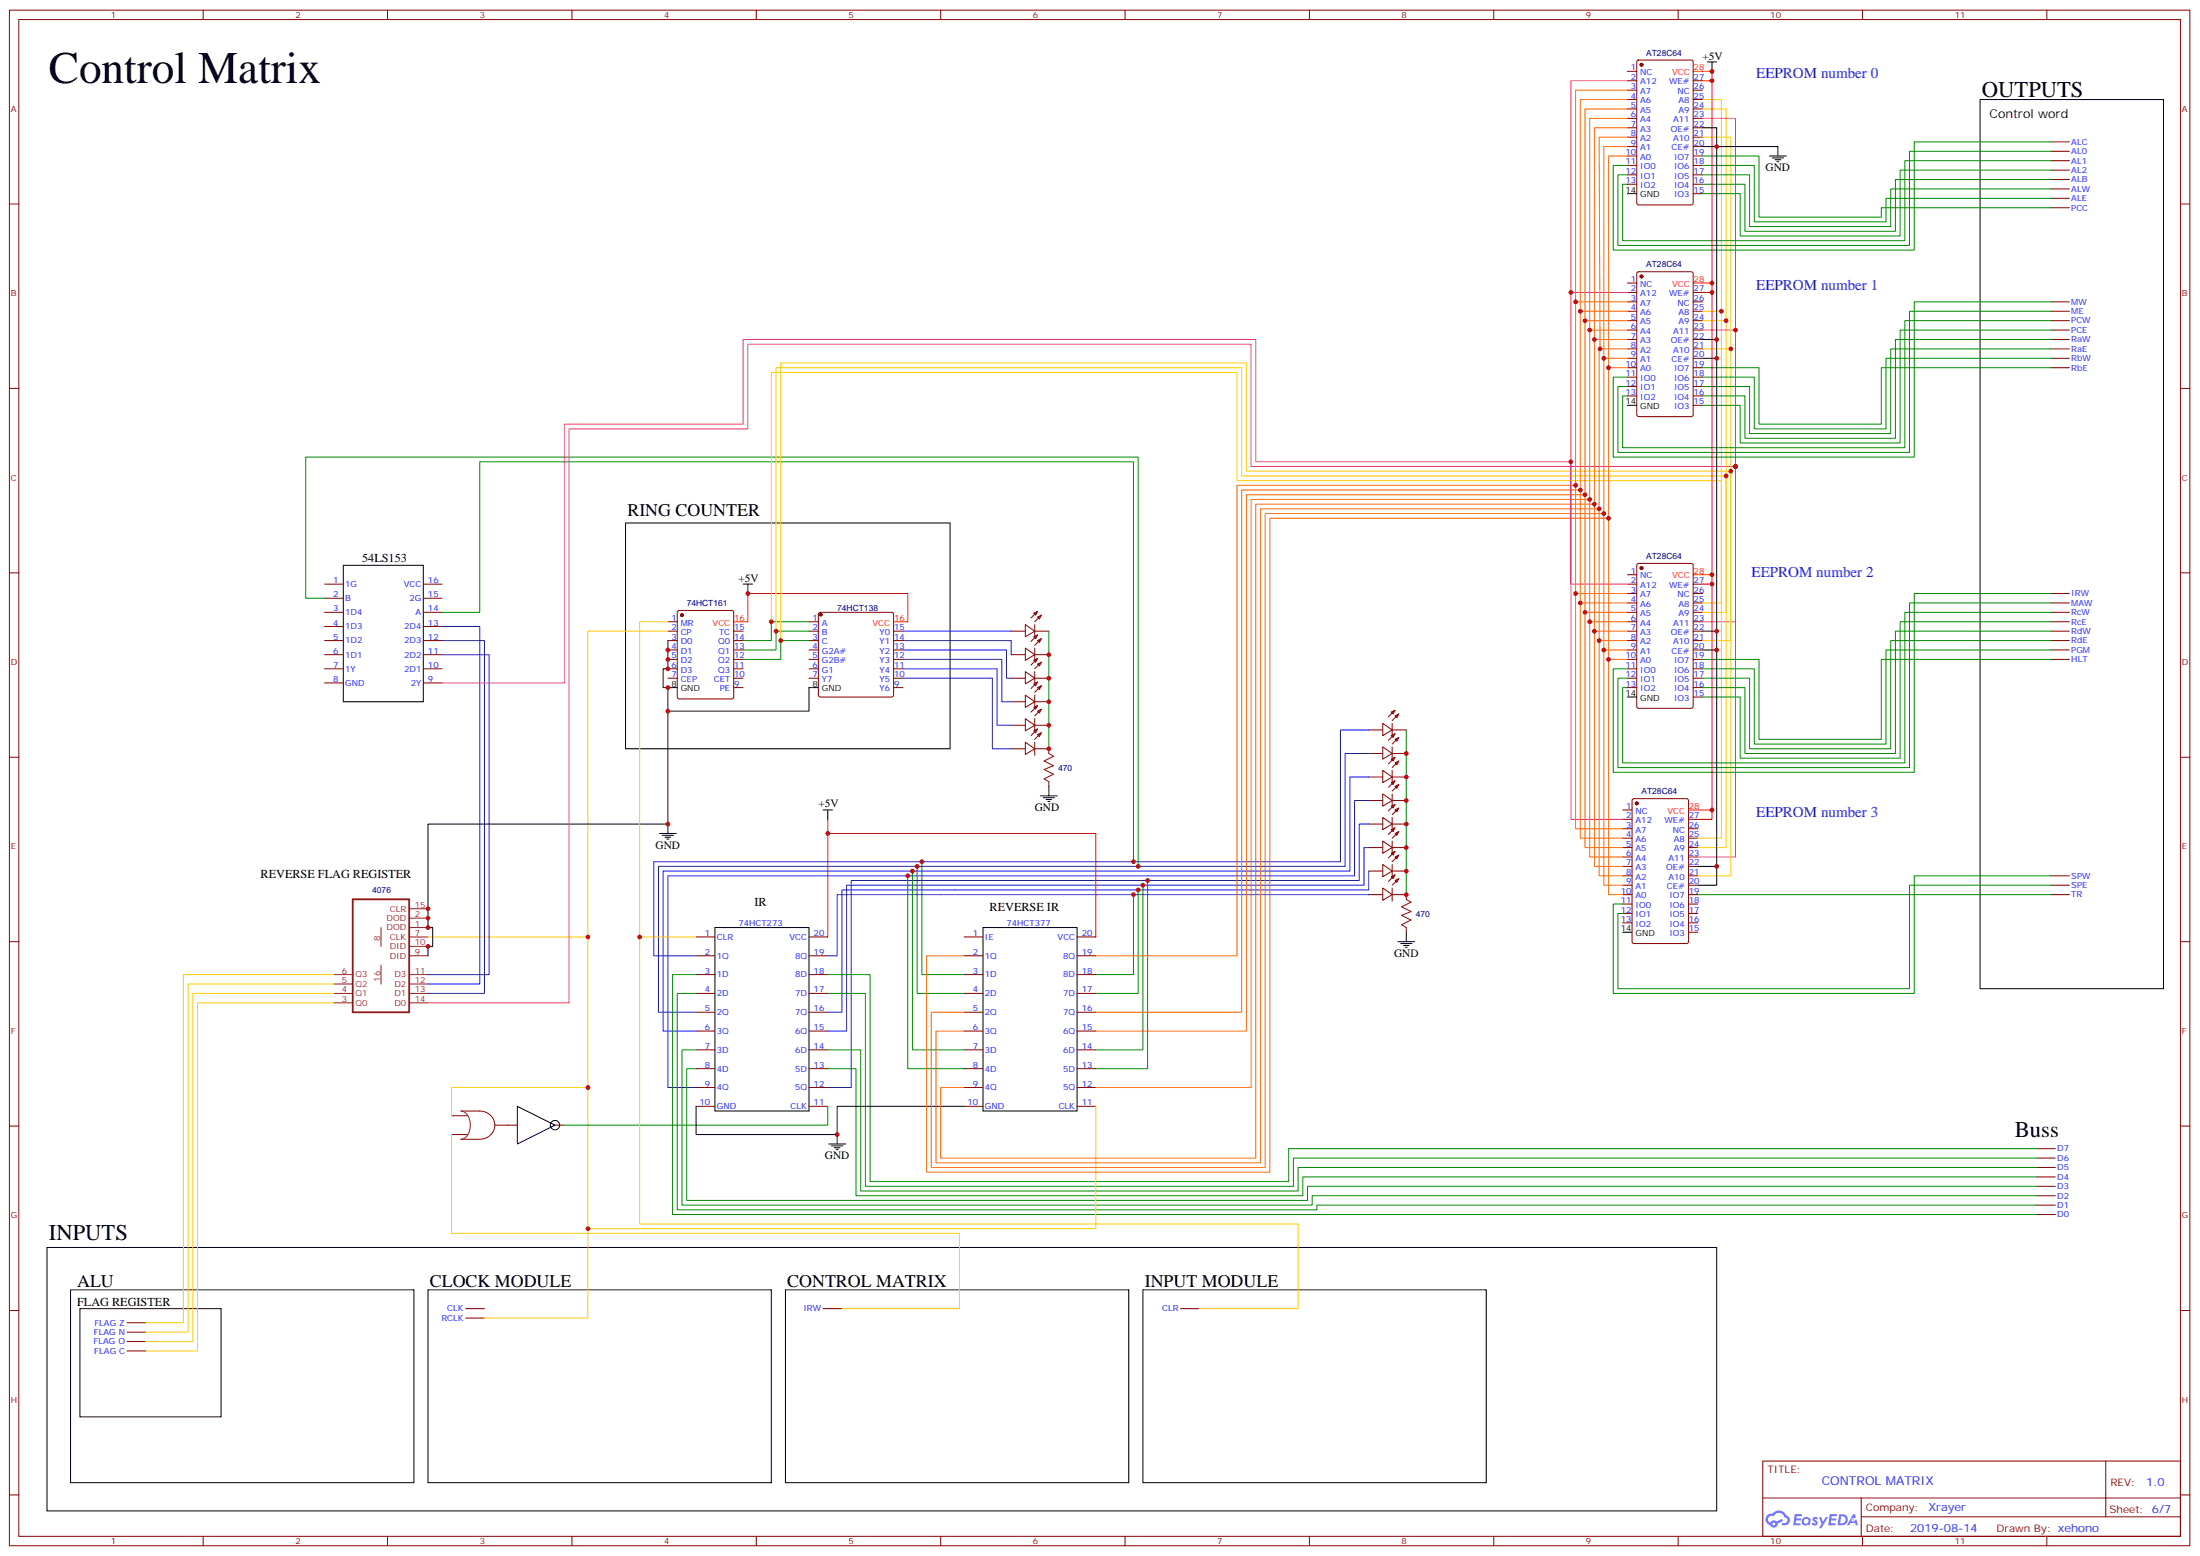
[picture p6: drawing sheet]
<svg xmlns="http://www.w3.org/2000/svg" width="825mm" height="583mm" viewBox="0 0 825 583" stroke-linecap="round" stroke-linejoin="round" font-family="sans-serif">
<path d="M742.6 37.3h68.8v333.4h-68.8zM234.6 196.1h121.7v84.6h-121.7zM17.6 467.7h626.2v98.8h-626.2zM26.5 483.6h128.7v72.3h-128.7zM30 490.6h52.9v40.6h-52.9zM160.5 483.6h128.8v72.3h-128.8zM294.6 483.6h128.7v72.3h-128.7zM428.6 483.6h128.8v72.3h-128.8z" fill="none" stroke="#000" stroke-width=".38"/>
<g fill="none" stroke="#870000" stroke-width=".38">
<path d="M3.5 3.8h817.8v575.7h-817.8zM7.1 7.3h810.6v568.7h-810.6zM76.2 3.8v3.5M145.3 3.8v3.5M214.5 3.8v3.5M283.6 3.8v3.5M352.8 3.8v3.5M421.9 3.8v3.5M491.1 3.8v3.5M560.2 3.8v3.5M629.4 3.8v3.5M698.5 3.8v3.5"/>
<path d="M767.6 3.8v3.5M3.5 76.5h3.6M817.7 76.5h3.6M3.5 145.6h3.6M817.7 145.6h3.6M3.5 214.8h3.6M817.7 214.8h3.6M3.5 283.9h3.6M817.7 283.9h3.6M3.5 353.1h3.6M817.7 353.1h3.6M3.5 422.2h3.6"/>
<path d="M817.7 422.2h3.6M3.5 491.3h3.6M817.7 491.3h3.6M661.1 547.8h156.6v28.2h-156.6zM789.7 547.8v20.9M3.5 560.5h3.6M76.2 576v3.5M145.3 576v3.5M214.5 576v3.5M283.6 576v3.5M352.8 576v3.5M421.9 576v3.5"/>
<path d="M491.1 576v3.5M560.2 576v3.5M629.4 576v3.5M661.1 561.6h156.5M698 568.7h119.6M698 561.6v14.2M698.5 576v3.5M767.6 576v3.5M817.7 560.5h3.6"/>
</g>
<g fill="#5487ff">
<path d="M680.1 569a1.22 1.22 0 0 1 1.7 .2l-.4 .6a.47 .47 0 0 0-.3-.4 .47 .47 0 0 0-.5 .2l.1 .2a1.14 1.14 0 0 1 .8 1.8 1.14 1.14 0 0 1-1.9 0l-.2-.2 .5-.6 .7 .5a.29 .29 0 0 0 .3-.3 .29 .29 0 0 0-.2-.3l-.2-.2a.95 .95 0 0 1-.4-1.5z"/>
<path d="M673.1 567.7l2.7 .2-.2 .5-1.8 .1-.1 .8h1.5l.3 .4-.3 .4h-1.6l-.2 1.1h1.7v.6l-2.6 .1z"/>
<path d="M686.2 567.7l2.7 .2-.1 .5-1.8 .1-.2 .8h1.6l.3 .4-.4 .4-1.6-.1-.1 1.2h1.7v.6l-2.6 .1z"/>
<path d="M695 567.7h.7l.3 1.3-.6 .3a.69 .69 0 0 0-1 .3 .69 .69 0 0 0 .4 .9 .69 .69 0 0 0 .9-.6l.5-.2 .6 2.2h-.8l-.2-.9h-1.8l-.5 .9h-.8z"/>
<path d="M682.2 568.8h.8l.6 1.8 1.1-1.8h.9l-2.6 4.2h-.8l.9-1.5z"/>
<path d="M689.8 567.7l-.6 4.2h1.3a2.11 2.11 0 0 0 2.5-2.1 2.11 2.11 0 0 0-2.5-2.1zM690.5 568.5a1.43 1.43 0 0 1 1.6 1.6 1.43 1.43 0 0 1-2 1.1z"/>
<path d="M676.1 569.3a1.54 1.54 0 0 0-.1 2.2 1.54 1.54 0 0 0 2.2 .1l.6 .3 .3-2.3-.6-.4a1.5 1.5 0 0 0-2.4 .1zM676.4 570.3a.94 .94 0 0 1 1.8 0 .94 .94 0 0 1-1.8 0z"/>
<path d="M662.8 568.1a2.18 2.18 0 0 0 1.1 3.7 1.44 1.44 0 0 0 1.6 .9 1.44 1.44 0 0 0 1.2-1.4l2-1.1-.5-.7-1.9 1a1.47 1.47 0 0 0-2.4 .4 1.39 1.39 0 0 1-.7-1.9 1.39 1.39 0 0 1 2-.5 2.12 2.12 0 0 1 2.2-1.3 2.12 2.12 0 0 1 1.9 1.7 1.14 1.14 0 0 1 1.1 1.4 1.14 1.14 0 0 1-1.7 .7 .43 .43 0 0 0-.5 .4 .43 .43 0 0 0 .4 .5 1.98 1.98 0 0 0 2.5-1.2 1.98 1.98 0 0 0-1.2-2.6 3.1 3.1 0 0 0-5.3-.6l-.9 .1zM664.7 571.4a.55 .55 0 0 1 1.1 0 .55 .55 0 0 1-1.1 0z"/>
<circle cx="695" cy="569.8" r=".26"/>
</g>
<g fill="none" stroke="#870000" stroke-width=".38">
<path d="M610.3 26.7h3.5M610.3 30.3h3.5M610.3 33.8h3.5M610.3 37.3h3.5M614.1 22.7l.4-.2h19.8l.6 .4 .1 53.2-.5 .7h-20l-.6-.4-.1-53.2zM635 30.3h3.5M635 33.8h3.5M635 37.3h3.5M610.3 40.9h3.5M610.3 44.4h3.5M610.3 47.9h3.5M610.3 51.4h3.5"/>
<path d="M610.3 55h3.5M610.3 58.5h3.5M635 40.9h3.5M635 44.4h3.5M635 47.9h3.5M635 51.4h3.5M635 55h3.5M635 58.5h3.5M769.1 53.2h7M769.1 56.7h7M610.3 62h3.5M610.3 65.5h3.5"/>
<path d="M610.3 69.1h3.5M635 62h3.5M635 65.5h3.5M635 69.1h3.5M635 72.6h3.5M769.1 60.3h7M769.1 63.8h7M769.1 67.3h7M769.1 70.8h7M769.1 74.4h7M769.1 77.9h7M610.3 106.1h3.5"/>
<path d="M610.3 109.6h3.5M610.3 113.2h3.5M610.3 116.7h3.5M614.1 102.1l.4-.2h19.8l.6 .4 .1 53.2-.5 .7h-20l-.6-.5-.1-53.1zM635 109.6h3.5M635 113.2h3.5M635 116.7h3.5M769.1 113.2h7M769.1 116.7h7M610.3 120.2h3.5M610.3 123.8h3.5M610.3 127.3h3.5"/>
<path d="M610.3 130.8h3.5M610.3 134.3h3.5M610.3 137.9h3.5M635 120.2h3.5M635 123.8h3.5M635 127.3h3.5M635 130.8h3.5M635 134.3h3.5M635 137.9h3.5M769.1 120.2h7M769.1 123.8h7M769.1 127.3h7"/>
<path d="M769.1 130.8h7M769.1 134.3h7M769.1 137.9h7M610.3 141.4h3.5M610.3 144.9h3.5M610.3 148.4h3.5M635 141.4h3.5M635 144.9h3.5M635 148.4h3.5M635 152h3.5M121.7 219h7.1M158.7 219h7.1"/>
<path d="M610.3 215.5h3.5M610.3 219h3.5M614.1 211.4l.4-.2h19.8l.6 .5 .1 53.2-.5 .6-20 .1-.6-.5-.1-53.2zM635 219h3.5M121.7 229.6h7.1M121.7 224.3h7.1M121.7 234.9h7.1M158.7 229.6h7.1M158.7 224.3h7.1M158.7 234.9h7.1M250.5 233.1h3.5M250.5 236.6h3.5"/>
<path d="M254.2 229.1l.5-.2h19.8l.6 .4 .1 32-.5 .7h-20l-.6-.4-.1-32zM275.2 236.6h3.5M303.4 233.1h3.5M303.4 236.6h3.5M307.2 229.8l.4-.2h26.8l.5 .2 .2 .5v30.3l-.2 .5-.5 .2h-26.8l-.5-.2-.2-.5v-30.3zM335.1 236.6h3.6M379.2 236.6h5.3M384.5 234.2l3.6 2.4-3.6 2.2zM387.7 229.9l1.4-.7-.7 1.4zM387.7 238.8l1.4-.7-.7 1.4zM388.1 236.6h5.2M388.1 234.2v4.9"/>
<path d="M389.1 231.4l1.4-.8-.7 1.5zM389.1 229.2l-2.5 2.5M389.1 238.1l-2.5 2.4M390.5 230.6l-2.4 2.5M390.5 239.5l-2.4 2.4M610.3 222.5h3.5M610.3 226.1h3.5M610.3 229.6h3.5M610.3 233.1h3.5M610.3 236.6h3.5M635 222.5h3.5M635 226.1h3.5"/>
<path d="M635 229.6h3.5M635 233.1h3.5M635 236.6h3.5M769.1 222.5h7M769.1 226.1h7M769.1 229.6h7M769.1 233.1h7M769.1 236.6h7M121.7 240.2h7.1M121.7 250.8h7.1M121.7 245.5h7.1M121.7 256h7.1"/>
<path d="M158.7 240.2h7.1M158.7 250.8h7.1M158.7 245.5h7.1M158.7 256h7.1M250.5 240.2h3.5M250.5 243.7h3.5M250.5 247.2h3.5M250.5 250.8h3.5M250.5 254.3h3.5M275.2 240.2h3.5M275.2 243.7h3.5M275.2 247.2h3.5"/>
<path d="M275.2 250.8h3.5M275.2 254.3h3.5M275.2 257.8h3.5M303.4 240.2h3.5M303.4 243.7h3.5M303.4 247.2h3.5M303.4 250.8h3.5M303.4 254.3h3.5M335.1 240.2h3.6M335.1 243.7h3.6M335.1 247.2h3.6M335.1 250.8h3.6"/>
<path d="M335.1 254.3h3.6M335.1 257.8h3.6M379.2 254.3h5.3M379.2 245.5h5.3M384.5 243l3.6 2.5-3.6 2.1zM384.5 251.8l3.6 2.5-3.6 2.1zM387.7 247.6l1.4-.7-.7 1.4zM387.7 256.4l1.4-.7-.7 1.4zM388.1 254.3h5.2M388.1 243v4.9M388.1 251.8v5M388.1 245.5h5.2"/>
<path d="M389.1 240.2l1.4-.7-.7 1.4zM389.1 249l1.4-.7-.7 1.4zM389.1 257.8l1.4-.7-.7 1.4zM389.1 246.9l-2.5 2.4M389.1 255.7l-2.5 2.5M390.5 248.3l-2.4 2.5M390.5 257.1l-2.4 2.5M610.3 240.2h3.5M610.3 243.7h3.5M610.3 247.2h3.5M610.3 250.8h3.5M610.3 254.3h3.5"/>
<path d="M610.3 257.8h3.5M635 240.2h3.5M635 243.7h3.5M635 247.2h3.5M635 250.8h3.5M635 254.3h3.5M635 257.8h3.5M769.1 240.2h7M769.1 243.7h7M769.1 247.2h7M379.2 263.1h5.3M379.2 271.9h5.3"/>
<path d="M384.5 260.6l3.6 2.5-3.6 2.1zM384.5 269.5l3.6 2.4-3.6 2.1zM384.5 278.3l3.6 2.4-3.6 2.2zM387.7 265.2l1.4-.7-.7 1.4zM387.7 274l1.4-.7-.7 1.4zM388.1 260.6v5M388.1 269.5v4.9M388.1 278.3v4.9M388.1 263.1h5.2M388.1 271.9h5.2M389.1 266.6l1.4-.7-.7 1.4zM389.1 275.4l1.4-.7-.7 1.5z"/>
<path d="M389.1 264.5l-2.5 2.5M389.1 273.3l-2.5 2.5M390.5 265.9l-2.4 2.5M390.5 274.7l-2.4 2.5M513.3 273.7h5.3M518.6 271.2l3.5 2.5-3.5 2.1zM521.8 267l1.4-.7-.7 1.4zM521.8 275.8l1.4-.7-.7 1.4zM522.1 271.2v5M522.1 273.7h5.3M523.2 268.4l1.4-.7-.7 1.4zM523.2 277.2l1.4-.7-.7 1.4z"/>
<path d="M523.2 266.3l-2.5 2.4M523.2 275.1l-2.5 2.5M524.6 267.7l-2.5 2.5M524.6 276.5l-2.5 2.5M635 261.3h3.5M379.2 280.7h5.3M388.1 280.7h5.2v1.8M393.3 293.1v1.8M513.3 291.3h5.3M513.3 282.5h5.3M518.6 297.7l3.5 2.4-3.5 2.2zM518.6 288.9l3.5 2.4-3.5 2.1z"/>
<path d="M518.6 280l3.5 2.5-3.5 2.1zM521.8 293.4l1.4-.7-.7 1.4zM521.8 284.6l1.4-.7-.7 1.4zM522.1 280v5M522.1 288.9v4.9M522.1 297.7v4.9M522.1 291.3h5.3M522.1 282.5h5.3M523.2 294.9l1.4-.8-.7 1.5zM523.2 286l1.4-.7-.7 1.4zM523.2 292.7l-2.5 2.5M523.2 283.9l-2.5 2.5"/>
<path d="M524.6 294.1l-2.5 2.5M524.6 285.3l-2.5 2.5M612.3 299.6l.5-.2h19.7l.7 .5v53.2l-.4 .6-20 .1-.7-.5v-53.2zM513.3 317.8h5.3M513.3 309h5.3M513.3 300.1h5.3M518.6 315.3l3.5 2.5-3.5 2.1zM518.6 306.5l3.5 2.5-3.5 2.1zM521.8 319.9l1.4-.7-.7 1.4zM521.8 311.1l1.4-.7-.7 1.4zM521.8 302.3l1.4-.7-.7 1.4zM522.1 317.8h5.3"/>
<path d="M522.1 306.5v4.9M522.1 315.3v5M522.1 309h5.3M522.1 300.1h5.3M523.2 312.5l1.4-.7-.7 1.4zM523.2 303.7l1.4-.7-.7 1.4zM523.2 319.2l-2.5 2.5M523.2 310.4l-2.5 2.4M523.2 301.6l-2.5 2.4M524.6 311.8l-2.5 2.5M524.6 303l-2.5 2.4M608.5 303.7h3.6"/>
<path d="M608.5 307.2h3.6M608.5 310.7h3.6M608.5 314.3h3.6M608.5 317.8h3.6M633.2 307.2h3.6M633.2 310.7h3.6M633.2 314.3h3.6M633.2 317.8h3.6M513.3 335.4h5.3M513.3 326.6h5.3M518.6 333l3.5 2.4-3.5 2.1zM518.6 324.1l3.5 2.5-3.5 2.1z"/>
<path d="M521.8 328.7l1.4-.7-.7 1.4zM522.1 335.4h5.3v1.8M522.1 324.1v5M522.1 333v4.9M522.1 326.6h5.3M523.2 330.1l1.4-.7-.7 1.4zM523.2 321.3l1.4-.7-.7 1.4zM523.2 328l-2.5 2.5M524.6 329.4l-2.5 2.5M524.6 320.6l-2.5 2.5M608.5 321.3h3.6M608.5 324.8h3.6"/>
<path d="M608.5 328.4h3.6M608.5 331.9h3.6M608.5 335.4h3.6M608.5 338.9h3.6M633.2 321.3h3.6M633.2 324.8h3.6M633.2 328.4h3.6M633.2 331.9h3.6M633.2 335.4h3.6M633.2 338.9h3.6M769.1 328.4h7M769.1 331.9h7"/>
<path d="M769.1 335.4h7M261.1 351.3h7M261.1 358.4h7M303.4 351.3h7M303.4 358.4h7M361.6 351.3h7.1M361.6 358.4h7.1M403.9 351.3h7.1M403.9 358.4h7.1M527.4 347.8v1.7M608.5 342.5h3.6M608.5 346h3.6"/>
<path d="M633.2 342.5h3.6M633.2 346h3.6M633.2 349.5h3.6M261.1 365.4h7M261.1 372.5h7M261.1 379.5h7M303.4 365.4h7M303.4 372.5h7M303.4 379.5h7M361.6 365.4h7.1M361.6 372.5h7.1M361.6 379.5h7.1"/>
<path d="M403.9 365.4h7.1M403.9 372.5h7.1M403.9 379.5h7.1M261.1 386.6h7M261.1 393.6h7M303.4 386.6h7M303.4 393.6h7M361.6 386.6h7.1M361.6 393.6h7.1M403.9 386.6h7.1M403.9 393.6h7.1M169.3 418.3h6"/>
<path d="M261.1 400.7h7M261.1 407.7h7M261.1 414.8h7M303.4 400.7h7M303.4 407.7h7M303.4 414.8h7M361.6 400.7h7.1M361.6 407.7h7.1M361.6 414.8h7.1M403.9 400.7h7.1M403.9 407.7h7.1M403.9 414.8h7.1"/>
<path d="M169.3 425.4h6M185.6 421.9h8.4M208.1 421.9h3.6M763.8 437.7h7M763.8 434.2h7M763.8 430.7h7M763.8 451.8h7M763.8 448.3h7M763.8 444.8h7M763.8 441.3h7M763.8 455.4h7M47.6 495.9h7.1"/>
<path d="M47.6 499.5h7.1M174.6 490.6h7.1M174.6 494.2h7.1M308.7 490.6h7M442.7 490.6h7.1M47.6 503h7.1M47.6 506.5h7.1"/>
</g>
<g fill="#870000" stroke="#870000" stroke-width=".38">
<circle cx="615.6" cy="24.3" r=".53"/>
<circle cx="615.6" cy="103.6" r=".53"/>
<circle cx="613.8" cy="301.2" r=".53"/>
<circle cx="615.6" cy="213" r=".53"/>
<circle cx="255.8" cy="230.6" r=".53"/>
<circle cx="307.8" cy="230.5" r=".53"/>
</g>
<g fill="none" stroke="#000" stroke-width=".38">
<path d="M640.3 23.2h3.5M642.1 23.2v3.5M638.5 47.9h5.3v86.4h-5.3M638.5 55h28.2v3.5M663.6 58.5h6.3M664.6 59.2h4.3M665.7 59.9h2.1M610.3 72.6h3.5M666.4 60.6h.7M638.5 127.3h5.3M643.8 134.3v109.4h-5.3M610.3 152h3.5"/>
<path d="M128.8 211.9h29.9v51.2h-29.9zM278.7 219h3.5M280.5 219v3.5M638.5 236.6h5.3M250.5 240.2v10.6h-1.8v7h1.8v8.8h52.9v-8.8h3.5M250.5 257.8h3.5M643.8 243.7v88.2h-7M250.5 266.6v42.4h-90v38.8h1.8v7h-1.8v3.6M610.3 261.3h3.5M390.2 298.4h6.3M391.2 299.1h4.3M392.3 299.8h2.1"/>
<path d="M393.3 294.9v3.5M247.3 312.5h6.3M248.4 313.2h4.2M249.4 313.9h2.1M250.1 314.6h.7M250.5 309v3.5M308.7 303.7h3.5M310.4 303.7v3.5M393 300.5h.7M636.8 324.8h7M268.1 347.8h35.3v68.8h-35.3zM368.7 347.8h35.2v68.8h-35.2z"/>
<path d="M524.2 353.1h6.4M525.3 353.8h4.2M526.3 354.5h2.2M527 355.2h.8M527.4 349.5v3.6M608.5 349.5h3.6M194 414.8l14.1 7.1-14.1 7zM261.1 414.8v10.6h52.9v-10.6h47.6M310.8 428.9h6.3M311.9 429.6h4.2M312.9 430.3h2.1M313.6 431h.7"/>
<path d="M314 425.4v3.5"/>
<circle cx="208.1" cy="421.9" r="1.76"/>
</g>
<path d="M635 26.7h7.1v79.4h-7.1M638.5 30.3h3.6M638.5 109.6h3.6M642.1 106.1v109.4h-7.1M638.5 219h3.6M642.1 215.5v88.2h-8.9M275.2 233.1h5.3v-10.6h59.9v10.6h-5.3M310.4 312.5h100.6v38.8M310.4 307.2v44.1M642.1 303.7v3.5h-5.3" fill="none" stroke="#f00" stroke-width=".38"/>
<path d="M132.3 337.2h21.2v42.3h-21.2z" fill="none" stroke="#8c2424" stroke-width=".71"/>
<g fill="none" stroke="#8c2424" stroke-width=".38">
<path d="M142.9 347.8v7M153.5 347.8h7M153.5 344.2h7M153.5 351.3h7M153.5 358.4h7M153.5 354.8h7M153.5 340.7h7M125.2 376h7.1M125.2 372.5h7.1M125.2 368.9h7.1M125.2 365.4h7.1M142.9 361.9v7"/>
<path d="M153.5 376h7M153.5 372.5h7M153.5 368.9h7M153.5 365.4h7M172.9 416.6a5.1 5.1 0 0 1 3.4 6.2 4.3 4.3 0 0 1-3.4 4.3"/>
</g>
<path d="M393.3 282.5l1.8 1.1-3.5 1.7 3.5 1.8-3.5 1.4 3.5 1.8-3.5 1.7 1.7 1.1M527.4 337.2l1.8 1-3.6 1.8 3.6 1.8-3.6 1.4 3.6 1.7-3.6 1.8 1.8 1.1M172.9 416.6h7M179.8 416.6a5.3 5.3 0 0 1 5.8 5.2 5.3 5.3 0 0 1-5.6 5.3M172.9 427.1h7" fill="none" stroke="#a10000" stroke-width=".38"/>
<g fill="none" stroke="#008700" stroke-width=".38">
<path d="M638.5 58.5h21.2v22.9h45.9v-3.5h63.5M769.1 53.2h-51.2v40.6h-112.9v-31.8h5.3M769.1 56.7h-53v35.3h-109.3v-26.5h3.5M638.5 65.5h17.7v19.4h52.9v-14.1h60M638.5 62h19.4v21.2h49.4v-8.8h61.8M769.1 60.3h-54.7v29.9h-105.9v-21.1h1.8M769.1 63.8h-56.5v24.7h-60v-15.9h-14.1M769.1 67.3h-58.3v19.4h-56.4v-17.6h-15.9M769.1 113.2h-51.2v58.2h-112.9v-30h5.3M769.1 116.7h-53v52.9h-109.3v-24.7h3.5M638.5 137.9h21.2v21.1h45.9v-21.1h63.5M769.1 120.2h-54.7v47.7h-105.9v-19.5h1.8"/>
<path d="M769.1 123.8h-56.5v42.3h-60v-14.1h-14.1M769.1 127.3h-58.3v37h-56.4v-15.9h-15.9M769.1 130.8h-60v31.8h-52.9v-17.7h-17.7M769.1 134.3h-61.8v26.5h-49.4v-19.4h-19.4M121.7 224.3h-7v-52.9h312.2v153.4M165.8 229.6h14.1v-56.5h245.2v150M303.4 233.1h-14.1v7.1h-10.6M303.4 236.6h-12.4v7.1h-12.3M393.3 236.6v44.1M769.1 222.5h-51.2v67.1h-112.9v-38.8h5.3M769.1 226.1h-53v61.7h-109.3v-33.5h3.5M769.1 229.6h-54.7v56.4h-105.9v-28.2h1.8"/>
<path d="M769.1 233.1h-56.5v51.2h-60v-23h-14.1M769.1 236.6h-58.3v45.9h-56.4v-24.7h-15.9M303.4 240.2h-10.6v7h-14.1M638.5 247.2h21.2v30h45.9v-30h63.5M769.1 240.2h-60v40.5h-52.9v-26.4h-17.7M769.1 243.7h-61.8v35.3h-49.4v-28.2h-19.4M527.4 273.7v61.7M340.4 328.4v72.3h21.2M342.2 326.6v67h19.4M344 324.8v47.7h17.6M345.7 323.1v42.3h15.9M425.1 335.4v30h-14.1"/>
<path d="M426.9 333.7v38.8h-15.9M428.6 331.9v61.7h-17.6M430.4 330.1v70.6h-19.4M636.8 335.4h132.3M769.1 328.4h-51.2v44.1h-112.9v-33.6h3.5M769.1 331.9h-53v38.8h-109.3v-28.2h1.7M310.4 414.8v7.1h-98.7M483.3 430.7h280.5M486.8 437.7h277M763.8 434.2h-278.7v10.6M490.4 444.8h273.4M492.1 448.3h271.7"/>
<path d="M493.9 455.4h269.9M493.9 451.8h269.9M763.8 441.3h-275.2v7"/>
</g>
<g fill="none" stroke="#00f" stroke-width=".38">
<path d="M165.8 234.9h14.1v134h-19.4M338.7 236.6h40.5M165.8 240.2h15.9v132.3h-21.2M165.8 245.5h17.6v119.9h-22.9M338.7 240.2h40.5v5.3M338.7 243.7h38.8v10.6h1.7M338.7 247.2h37v15.9h3.5M338.7 250.8h35.2v21.1h5.3M338.7 254.3h33.5v26.4h7M513.3 273.7h-10.6v49.4h-257.5v35.3h15.9M513.3 282.5h-8.8v42.3h-257.6v54.7h14.2M513.3 291.3h-7.1v35.3h-257.5v60h12.4"/>
<path d="M513.3 300.1h-5.3v28.3h-257.5v79.3h10.6M513.3 309h-3.5v21.1h-190.5v77.6h-8.9M513.3 317.8h-1.8v14.1h-194v54.7h-7.1M513.3 326.6v7.1h-197.6v45.8h-5.3M513.3 335.4h-199.3v23h-3.6"/>
</g>
<path d="M261.1 365.4h-8.9v90h241.7M261.1 372.5h-7.1v81.1h239.9v-1.8M310.4 372.5h14.2v72.3h160.5M310.4 365.4h15.9v77.6h157v-12.3M261.1 393.6h-5.3v58.2h236.3v-3.5M310.4 393.6h12.4v52.9h164v-8.8M261.1 400.7h-3.6v49.4h232.9v-5.3M310.4 400.7h10.6v47.6h167.6" fill="none" stroke="#090" stroke-width=".38"/>
<g fill="none" stroke="#fc0" stroke-width=".38">
<path d="M638.5 37.3h7.1v79.4M638.5 40.9h8.8v79.3M638.5 51.4h10.6v79.4M638.5 116.7h7.1v197.6h-8.8M638.5 120.2h8.8v197.6h-10.5M638.5 130.8h10.6v197.6h-12.3M250.5 236.6h-30v114.7M250.5 233.1h-10.6v118.2M638.5 226.1h7.1v-45.9h-181.7v-40.6h-174.6v93.5M638.5 229.6h8.8v-51.2h-181.6v-40.5h-174.7v98.7M292.8 240.2v-104.1h174.6v40.6h181.7v63.5h-10.6M160.5 351.3h60v142.9h-38.8"/>
<path d="M261.1 351.3h-21.2v107.6h246.9v31.7h-37M125.2 365.4h-56.4v130.5h-14.1M125.2 368.9h-54.6v130.6h-15.9M125.2 372.5h-52.9v130.5h-17.6M125.2 376h-51.1v130.5h-19.4M220.5 407.7h-51.2v10.6M411 414.8v45.9h-190.5M169.3 425.4v37h190.5v28.2h-44.1"/>
</g>
<path d="M610.3 30.3h-21.2v79.3M638.5 44.4h12.4v79.4M610.3 109.6h-21.2v63.5M638.5 123.8h12.4v197.5h-14.1M610.3 219h-21.2v-45.9h-118.1v-45.8h-192.3v31.7h-67v97h-45.9M638.5 233.1h12.4v-58.2h-181.7v-45.9h-188.7v31.8h-67.1v215.2h-52.9" fill="none" stroke="#f39" stroke-width=".38"/>
<g fill="none" stroke="#f60" stroke-width=".38">
<path d="M610.3 33.8h-19.4v79.4M610.3 37.3h-17.6v79.4M610.3 40.9h-15.9v79.3M610.3 44.4h-14.1v79.4M610.3 47.9h-12.3v79.4M610.3 51.4h-10.6l.4 79.4M610.3 55h-8.8v79.3M610.3 58.5h-7.1v79.4M610.3 113.2h-19.4v68.8M610.3 116.7h-17.6v67M610.3 120.2h-15.9v65.3M610.3 123.8h-14.1v63.5"/>
<path d="M610.3 127.3h-12.3v61.7M610.3 130.8h-10.6v60M610.3 134.3h-8.8v58.2M610.3 137.9h-7.1v56.4M590.9 222.5v88.2h17.6M592.7 226.1v88.2h15.8M594.4 229.6v88.2h14.1M596.2 233.1v88.2h12.3M598 236.6v88.2h10.5M610.3 236.6h-12.3v-47.6h-127v245.2h-118.2v-26.5h8.8M610.3 233.1h-14.1v-45.8h-127v220.4h-58.2M610.3 229.6h-15.9v-44.1h-127v201.1h-56.4"/>
<path d="M610.3 226.1h-17.6v-42.4h-127v195.8h-54.7M610.3 222.5h-19.4v-40.5h-127v176.4h-52.9M599.7 240.2v88.2h8.8M601.5 243.7v88.2h7M603.2 247.2v88.2h5.3M610.3 247.2h-7.1v-52.9h-127v245.2h-128.7v-81.1h14.1M610.3 243.7h-8.8v-51.2h-127v245.2h-125.3v-58.2h12.4M610.3 240.2h-10.6v-49.4h-127v245.2h-121.7v-49.4h10.6"/>
</g>
<path d="M589.1 173.1v134.1h19.4" fill="none" stroke="#c39" stroke-width=".38"/>
<g fill="#c00">
<circle cx="590.9" cy="222.5" r=".88"/>
<circle cx="594.4" cy="229.6" r=".88"/>
<circle cx="598" cy="236.6" r=".88"/>
<circle cx="601.5" cy="243.7" r=".88"/>
<circle cx="649.1" cy="176.7" r=".88"/>
<circle cx="314" cy="425.4" r=".88"/>
<circle cx="292.8" cy="240.2" r=".88"/>
<circle cx="289.3" cy="233.1" r=".88"/>
<circle cx="426.9" cy="324.8" r=".88"/>
<circle cx="250.5" cy="309" r=".88"/>
<circle cx="527.4" cy="335.4" r=".88"/>
<circle cx="393.3" cy="280.7" r=".88"/>
<circle cx="393.3" cy="271.9" r=".88"/>
<circle cx="393.3" cy="263.1" r=".88"/>
<circle cx="393.3" cy="254.3" r=".88"/>
<circle cx="393.3" cy="245.5" r=".88"/>
<circle cx="280.5" cy="222.5" r=".88"/>
<circle cx="250.5" cy="257.8" r=".88"/>
<circle cx="250.5" cy="250.8" r=".88"/>
<circle cx="250.5" cy="247.2" r=".88"/>
<circle cx="250.5" cy="243.7" r=".88"/>
<circle cx="220.5" cy="407.7" r=".88"/>
<circle cx="310.4" cy="312.5" r=".88"/>
<circle cx="250.5" cy="266.6" r=".88"/>
<circle cx="220.5" cy="351.3" r=".88"/>
<circle cx="220.5" cy="460.7" r=".88"/>
<circle cx="426.9" cy="333.7" r=".88"/>
<circle cx="430.4" cy="330.1" r=".88"/>
<circle cx="342.2" cy="326.6" r=".88"/>
<circle cx="345.7" cy="323.1" r=".88"/>
<circle cx="527.4" cy="282.5" r=".88"/>
<circle cx="527.4" cy="291.3" r=".88"/>
<circle cx="527.4" cy="300.1" r=".88"/>
<circle cx="527.4" cy="309" r=".88"/>
<circle cx="527.4" cy="317.8" r=".88"/>
<circle cx="527.4" cy="326.6" r=".88"/>
<circle cx="344" cy="324.8" r=".88"/>
<circle cx="340.4" cy="328.4" r=".88"/>
<circle cx="428.6" cy="331.9" r=".88"/>
<circle cx="425.1" cy="335.4" r=".88"/>
<circle cx="160.5" cy="354.8" r=".88"/>
<circle cx="160.5" cy="347.8" r=".88"/>
<circle cx="160.5" cy="344.2" r=".88"/>
<circle cx="160.5" cy="340.7" r=".88"/>
<circle cx="425.1" cy="323.1" r=".88"/>
<circle cx="291" cy="236.6" r=".88"/>
<circle cx="239.9" cy="351.3" r=".88"/>
<circle cx="589.1" cy="173.1" r=".88"/>
<circle cx="650.9" cy="174.9" r=".88"/>
<circle cx="596.2" cy="187.3" r=".88"/>
<circle cx="594.4" cy="185.5" r=".88"/>
<circle cx="647.3" cy="178.4" r=".88"/>
<circle cx="590.9" cy="182" r=".88"/>
<circle cx="592.7" cy="183.7" r=".88"/>
<circle cx="598" cy="189" r=".88"/>
<circle cx="599.7" cy="190.8" r=".88"/>
<circle cx="601.5" cy="192.5" r=".88"/>
<circle cx="603.3" cy="194.3" r=".88"/>
<circle cx="603.3" cy="247.2" r=".88"/>
<circle cx="599.7" cy="240.2" r=".88"/>
<circle cx="596.2" cy="233.1" r=".88"/>
<circle cx="592.7" cy="226.1" r=".88"/>
<circle cx="649.1" cy="130.8" r=".88"/>
<circle cx="650.9" cy="123.8" r=".88"/>
<circle cx="647.3" cy="120.2" r=".88"/>
<circle cx="645.6" cy="116.7" r=".88"/>
<circle cx="603.3" cy="137.9" r=".88"/>
<circle cx="601.5" cy="134.3" r=".88"/>
<circle cx="600.1" cy="130.8" r=".88"/>
<circle cx="598" cy="127.3" r=".88"/>
<circle cx="596.2" cy="123.8" r=".88"/>
<circle cx="594.4" cy="120.2" r=".88"/>
<circle cx="592.7" cy="116.7" r=".88"/>
<circle cx="590.9" cy="113.2" r=".88"/>
<circle cx="589.1" cy="109.6" r=".88"/>
<circle cx="642.1" cy="26.7" r=".88"/>
<circle cx="642.1" cy="106.1" r=".88"/>
<circle cx="642.1" cy="215.5" r=".88"/>
<circle cx="642.1" cy="30.3" r=".88"/>
<circle cx="642.1" cy="109.6" r=".88"/>
<circle cx="642.1" cy="219" r=".88"/>
<circle cx="642.1" cy="303.7" r=".88"/>
<circle cx="643.8" cy="55" r=".88"/>
<circle cx="643.8" cy="134.3" r=".88"/>
<circle cx="643.8" cy="243.7" r=".88"/>
<circle cx="643.8" cy="127.3" r=".88"/>
<circle cx="643.8" cy="236.6" r=".88"/>
<circle cx="643.8" cy="324.8" r=".88"/>
</g>
<text font-size="16.9" x="18.3" y="31.2">Control Matrix</text>
<g font-size="8.5">
<text x="743.3" y="36.4">OUTPUTS</text>
<text x="755.6" y="426.3">Buss</text>
<text x="18.3" y="465.1">INPUTS</text>
</g>
<g font-size="6.7">
<text x="235.3" y="193.4">RING COUNTER</text>
<text x="28.9" y="482.7">ALU</text>
<text x="161.2" y="482.7">CLOCK MODULE</text>
<text x="295.3" y="482.7">CONTROL MATRIX</text>
<text x="429.3" y="482.7">INPUT MODULE</text>
</g>
<g font-size="5.6" fill="#00f">
<text x="658.6" y="29.4">EEPROM number 0</text>
<text x="658.6" y="108.8">EEPROM number 1</text>
<text x="656.9" y="216.4">EEPROM number 2</text>
<text x="658.6" y="306.3">EEPROM number 3</text>
</g>
<g font-size="4.6">
<text x="746.1" y="44.4">Control word</text>
<text x="135.8" y="210.8">54LS153</text>
<text x="97.7" y="329.2">REVERSE FLAG REGISTER</text>
<text x="282.9" y="339.8">IR</text>
<text x="371.1" y="341.6">REVERSE IR</text>
<text x="28.9" y="489.8">FLAG REGISTER</text>
</g>
<text font-size="4.6" fill="#00f" x="683.2" y="556.8">CONTROL MATRIX</text>
<g font-size="4.2">
<text x="638.5" y="22.5">+5V</text>
<text x="662.2" y="64.1">GND</text>
<text x="276.9" y="218.3">+5V</text>
<text x="306.9" y="302.5">+5V</text>
<text x="388.1" y="303.9">GND</text>
<text x="245.9" y="318.1">GND</text>
<text x="522.8" y="358.7">GND</text>
<text x="309.4" y="434.6">GND</text>
</g>
<g font-size="4.2" fill="#00f">
<text x="804.9" y="557.1">1.0</text>
<text x="723.3" y="566.6">Xrayer</text>
<text x="716.4" y="574.4">2019-08-14</text>
</g>
<g font-size="3.9" fill="#800">
<text x="662.9" y="552.4">TITLE:</text>
<text x="791.5" y="557.1">REV:</text>
<text x="699.8" y="566.6">Company:</text>
<text x="791.1" y="567.2">Sheet: 6/7</text>
<text x="699.8" y="574.3">Date:</text>
<text x="748.8" y="574.3">Drawn By: xehono</text>
</g>
<g font-size="3.2" fill="#800">
<text x="41.6" y="6.8">1</text>
<text x="110.8" y="6.8">2</text>
<text x="179.9" y="6.8">3</text>
<text x="249.1" y="6.8">4</text>
<text x="318.2" y="6.8">5</text>
<text x="387.3" y="6.8">6</text>
<text x="456.5" y="6.8">7</text>
<text x="525.6" y="6.8">8</text>
<text x="594.8" y="6.8">9</text>
<text x="663.9" y="6.8">10</text>
<text x="733.1" y="6.8">11</text>
<text x="4.1" y="41.9">A</text>
<text x="818.3" y="41.9">A</text>
<text x="4.1" y="111.1">B</text>
<text x="818.3" y="111.1">B</text>
<text x="4.1" y="180.2">C</text>
<text x="818.3" y="180.2">C</text>
<text x="4.1" y="249.3">D</text>
<text x="818.3" y="249.3">D</text>
<text x="4.1" y="318.5">E</text>
<text x="818.3" y="318.5">E</text>
<text x="4.1" y="387.6">F</text>
<text x="818.3" y="387.6">F</text>
<text x="4.1" y="456.8">G</text>
<text x="818.3" y="456.8">G</text>
<text x="4.1" y="525.9">H</text>
<text x="818.3" y="525.9">H</text>
<text x="41.6" y="579">1</text>
<text x="110.8" y="579">2</text>
<text x="179.9" y="579">3</text>
<text x="249.1" y="579">4</text>
<text x="318.2" y="579">5</text>
<text x="387.3" y="579">6</text>
<text x="456.5" y="579">7</text>
<text x="525.6" y="579">8</text>
<text x="594.8" y="579">9</text>
<text x="663.9" y="579">10</text>
<text x="733.1" y="579">11</text>
</g>
<g font-size="3.2" fill="#000080">
<text x="617.4" y="20.9">AT28C64</text>
<text x="617.4" y="100.3">AT28C64</text>
<text x="617.4" y="209.6">AT28C64</text>
<text x="257.5" y="227.3">74HCT161</text>
<text x="314" y="229.1">74HCT138</text>
<text x="396.9" y="289">470</text>
<text x="615.6" y="297.8">AT28C64</text>
<text x="139.6" y="334.9">4076</text>
<text x="530.9" y="343.7">470</text>
</g>
<g font-size="3.2" fill="#00f">
<text x="611.6" y="26.4">1</text>
<text x="611.6" y="29.9">2</text>
<text x="615.1" y="28.2">NC</text>
<text x="635.2" y="29.9">27</text>
<text x="611.6" y="33.4">3</text>
<text x="615.1" y="31.7">A12</text>
<text x="615.1" y="35.2">A7</text>
<text x="626" y="31.7">WE#</text>
<text x="629.1" y="35.2">NC</text>
<text x="635.2" y="33.4">26</text>
<text x="611.6" y="37">4</text>
<text x="611.6" y="40.5">5</text>
<text x="615.1" y="38.7">A6</text>
<text x="629.5" y="38.7">A8</text>
<text x="635.2" y="40.5">24</text>
<text x="635.2" y="37">25</text>
<text x="611.6" y="44">6</text>
<text x="611.6" y="47.6">7</text>
<text x="615.1" y="42.3">A5</text>
<text x="615.1" y="45.8">A4</text>
<text x="627.5" y="45.8">A11</text>
<text x="629.5" y="42.3">A9</text>
<text x="635.2" y="47.6">22</text>
<text x="635.2" y="44">23</text>
<text x="611.6" y="51.1">8</text>
<text x="615.1" y="49.3">A3</text>
<text x="615.1" y="52.8">A2</text>
<text x="626.6" y="49.3">OE#</text>
<text x="627.5" y="52.8">A10</text>
<text x="635.2" y="51.1">21</text>
<text x="609.6" y="58.1">10</text>
<text x="611.6" y="54.6">9</text>
<text x="615.1" y="56.4">A1</text>
<text x="615.1" y="59.9">A0</text>
<text x="626.9" y="56.4">CE#</text>
<text x="627.8" y="59.9">IO7</text>
<text x="635.2" y="58.1">19</text>
<text x="635.2" y="54.6">20</text>
<text x="776.8" y="54.3">ALC</text>
<text x="776.8" y="57.8">AL0</text>
<text x="609.6" y="61.7">11</text>
<text x="609.6" y="65.2">12</text>
<text x="615.1" y="63.4">IO0</text>
<text x="627.8" y="63.4">IO6</text>
<text x="635.2" y="65.2">17</text>
<text x="635.2" y="61.7">18</text>
<text x="776.8" y="61.3">AL1</text>
<text x="776.8" y="64.8">AL2</text>
<text x="609.6" y="68.7">13</text>
<text x="615.1" y="67">IO1</text>
<text x="615.1" y="70.5">IO2</text>
<text x="627.8" y="70.5">IO4</text>
<text x="627.8" y="67">IO5</text>
<text x="635.2" y="68.7">16</text>
<text x="776.8" y="68.4">ALB</text>
<text x="776.8" y="71.9">ALW</text>
<text x="627.8" y="74">IO3</text>
<text x="635.2" y="72.2">15</text>
<text x="776.8" y="75.4">ALE</text>
<text x="776.8" y="79">PCC</text>
<text x="611.6" y="105.8">1</text>
<text x="615.1" y="107.5">NC</text>
<text x="611.6" y="109.3">2</text>
<text x="611.6" y="112.8">3</text>
<text x="615.1" y="111.1">A12</text>
<text x="626" y="111.1">WE#</text>
<text x="635.2" y="112.8">26</text>
<text x="635.2" y="109.3">27</text>
<text x="611.6" y="116.3">4</text>
<text x="611.6" y="119.9">5</text>
<text x="615.1" y="114.6">A7</text>
<text x="615.1" y="118.1">A6</text>
<text x="629.1" y="114.6">NC</text>
<text x="629.5" y="118.1">A8</text>
<text x="635.2" y="119.9">24</text>
<text x="635.2" y="116.3">25</text>
<text x="776.8" y="114.2">MW</text>
<text x="776.8" y="117.8">ME</text>
<text x="611.6" y="123.4">6</text>
<text x="615.1" y="121.6">A5</text>
<text x="615.1" y="125.2">A4</text>
<text x="627.5" y="125.2">A11</text>
<text x="629.5" y="121.6">A9</text>
<text x="635.2" y="123.4">23</text>
<text x="776.8" y="121.3">PCW</text>
<text x="776.8" y="124.8">PCE</text>
<text x="611.6" y="126.9">7</text>
<text x="611.6" y="130.5">8</text>
<text x="615.1" y="128.7">A3</text>
<text x="626.6" y="128.7">OE#</text>
<text x="635.2" y="130.5">21</text>
<text x="635.2" y="126.9">22</text>
<text x="776.8" y="128.3">RaW</text>
<text x="776.8" y="131.9">RaE</text>
<text x="609.6" y="137.5">10</text>
<text x="611.6" y="134">9</text>
<text x="615.1" y="132.2">A2</text>
<text x="615.1" y="135.7">A1</text>
<text x="626.9" y="135.7">CE#</text>
<text x="627.5" y="132.2">A10</text>
<text x="635.2" y="137.5">19</text>
<text x="635.2" y="134">20</text>
<text x="776.8" y="135.4">RbW</text>
<text x="609.6" y="141">11</text>
<text x="615.1" y="139.3">A0</text>
<text x="615.1" y="142.8">IO0</text>
<text x="627.8" y="142.8">IO6</text>
<text x="627.8" y="139.3">IO7</text>
<text x="635.2" y="141">18</text>
<text x="776.8" y="138.9">RbE</text>
<text x="609.6" y="144.6">12</text>
<text x="609.6" y="148.1">13</text>
<text x="615.1" y="146.3">IO1</text>
<text x="615.1" y="149.9">IO2</text>
<text x="627.8" y="149.9">IO4</text>
<text x="627.8" y="146.3">IO5</text>
<text x="635.2" y="148.1">16</text>
<text x="635.2" y="144.6">17</text>
<text x="627.8" y="153.4">IO3</text>
<text x="635.2" y="151.6">15</text>
<text x="611.6" y="215.1">1</text>
<text x="125" y="218.7">1</text>
<text x="129.5" y="220.1">1G</text>
<text x="151.4" y="220.1">VCC</text>
<text x="160.5" y="218.7">16</text>
<text x="611.6" y="218.7">2</text>
<text x="615.1" y="216.9">NC</text>
<text x="615.1" y="220.4">A12</text>
<text x="626" y="220.4">WE#</text>
<text x="635.2" y="218.7">27</text>
<text x="125" y="223.9">2</text>
<text x="129.5" y="225.4">B</text>
<text x="153.6" y="225.4">2G</text>
<text x="160.5" y="223.9">15</text>
<text x="611.6" y="222.2">3</text>
<text x="611.6" y="225.7">4</text>
<text x="615.1" y="223.9">A7</text>
<text x="615.1" y="227.5">A6</text>
<text x="629.1" y="223.9">NC</text>
<text x="629.5" y="227.5">A8</text>
<text x="635.2" y="225.7">25</text>
<text x="635.2" y="222.2">26</text>
<text x="776.8" y="223.6">IRW</text>
<text x="776.8" y="227.1">MAW</text>
<text x="125" y="229.2">3</text>
<text x="129.5" y="230.6">1D4</text>
<text x="155.9" y="230.6">A</text>
<text x="160.5" y="229.2">14</text>
<text x="251.8" y="232.8">1</text>
<text x="304.7" y="232.8">1</text>
<text x="611.6" y="229.2">5</text>
<text x="611.6" y="232.8">6</text>
<text x="615.1" y="231">A5</text>
<text x="629.5" y="231">A9</text>
<text x="635.2" y="232.8">23</text>
<text x="635.2" y="229.2">24</text>
<text x="776.8" y="230.6">RcW</text>
<text x="125" y="239.8">5</text>
<text x="125" y="234.5">4</text>
<text x="129.5" y="235.9">1D3</text>
<text x="151.6" y="235.9">2D4</text>
<text x="160.5" y="234.5">13</text>
<text x="160.5" y="239.8">12</text>
<text x="251.8" y="236.3">2</text>
<text x="251.8" y="239.8">3</text>
<text x="255.3" y="234.5">MR</text>
<text x="255.3" y="238.1">CP</text>
<text x="269.7" y="238.1">TC</text>
<text x="275.3" y="239.8">14</text>
<text x="275.3" y="236.3">15</text>
<text x="304.7" y="236.3">2</text>
<text x="304.7" y="239.8">3</text>
<text x="308.2" y="234.5">A</text>
<text x="308.2" y="238.1">B</text>
<text x="329.9" y="238.1">Y0</text>
<text x="335.3" y="239.8">14</text>
<text x="335.3" y="236.3">15</text>
<text x="611.6" y="236.3">7</text>
<text x="611.6" y="239.8">8</text>
<text x="615.1" y="234.5">A4</text>
<text x="615.1" y="238.1">A3</text>
<text x="626.6" y="238.1">OE#</text>
<text x="627.5" y="234.5">A11</text>
<text x="635.2" y="239.8">21</text>
<text x="635.2" y="236.3">22</text>
<text x="776.8" y="234.2">RcE</text>
<text x="776.8" y="237.7">RdW</text>
<text x="125" y="245.1">6</text>
<text x="129.5" y="241.2">1D2</text>
<text x="151.6" y="241.2">2D3</text>
<text x="160.5" y="245.1">11</text>
<text x="251.8" y="243.3">4</text>
<text x="255.3" y="241.6">D0</text>
<text x="255.3" y="245.1">D1</text>
<text x="269.3" y="245.1">Q1</text>
<text x="269.3" y="241.6">Q0</text>
<text x="275.3" y="243.3">13</text>
<text x="304.7" y="243.3">4</text>
<text x="308.2" y="241.6">C</text>
<text x="308.2" y="245.1">G2A#</text>
<text x="329.9" y="245.1">Y2</text>
<text x="329.9" y="241.6">Y1</text>
<text x="335.3" y="243.3">13</text>
<text x="611.6" y="243.3">9</text>
<text x="615.1" y="241.6">A2</text>
<text x="615.1" y="245.1">A1</text>
<text x="626.9" y="245.1">CE#</text>
<text x="627.5" y="241.6">A10</text>
<text x="635.2" y="243.3">20</text>
<text x="776.8" y="241.2">RdE</text>
<text x="776.8" y="244.8">PGM</text>
<text x="125" y="250.4">7</text>
<text x="129.5" y="251.8">1Y</text>
<text x="129.5" y="246.5">1D1</text>
<text x="151.6" y="246.5">2D2</text>
<text x="151.6" y="251.8">2D1</text>
<text x="160.5" y="250.4">10</text>
<text x="251.8" y="246.9">5</text>
<text x="251.8" y="250.4">6</text>
<text x="255.3" y="248.6">D2</text>
<text x="269.3" y="248.6">Q2</text>
<text x="275.3" y="250.4">11</text>
<text x="275.3" y="246.9">12</text>
<text x="304.7" y="246.9">5</text>
<text x="304.7" y="250.4">6</text>
<text x="308.2" y="248.6">G2B#</text>
<text x="329.9" y="248.6">Y3</text>
<text x="335.3" y="250.4">11</text>
<text x="335.3" y="246.9">12</text>
<text x="609.6" y="246.9">10</text>
<text x="609.6" y="250.4">11</text>
<text x="615.1" y="248.6">A0</text>
<text x="627.8" y="248.6">IO7</text>
<text x="635.2" y="250.4">18</text>
<text x="635.2" y="246.9">19</text>
<text x="776.8" y="248.3">HLT</text>
<text x="125" y="255.7">8</text>
<text x="129.5" y="257.1">GND</text>
<text x="154.1" y="257.1">2Y</text>
<text x="160.5" y="255.7">9</text>
<text x="251.8" y="253.9">7</text>
<text x="255.3" y="252.2">D3</text>
<text x="255.3" y="255.7">CEP</text>
<text x="267.7" y="255.7">CET</text>
<text x="269.3" y="252.2">Q3</text>
<text x="275.3" y="257.5">9</text>
<text x="275.3" y="253.9">10</text>
<text x="304.7" y="253.9">7</text>
<text x="308.2" y="252.2">G1</text>
<text x="308.2" y="255.7">Y7</text>
<text x="329.9" y="255.7">Y5</text>
<text x="329.9" y="252.2">Y4</text>
<text x="335.3" y="257.5">9</text>
<text x="335.3" y="253.9">10</text>
<text x="609.6" y="253.9">12</text>
<text x="609.6" y="257.5">13</text>
<text x="615.1" y="252.2">IO0</text>
<text x="615.1" y="255.7">IO1</text>
<text x="627.8" y="255.7">IO5</text>
<text x="627.8" y="252.2">IO6</text>
<text x="635.2" y="257.5">16</text>
<text x="635.2" y="253.9">17</text>
<text x="269.9" y="259.2">PE</text>
<text x="329.9" y="259.2">Y6</text>
<text x="615.1" y="259.2">IO2</text>
<text x="627.8" y="262.7">IO3</text>
<text x="627.8" y="259.2">IO4</text>
<text x="635.2" y="261">15</text>
<text x="609.9" y="303.3">1</text>
<text x="613.4" y="305.1">NC</text>
<text x="609.9" y="306.8">2</text>
<text x="609.9" y="310.4">3</text>
<text x="613.4" y="308.6">A12</text>
<text x="624.2" y="308.6">WE#</text>
<text x="633.4" y="310.4">26</text>
<text x="633.4" y="306.8">27</text>
<text x="609.9" y="313.9">4</text>
<text x="609.9" y="317.4">5</text>
<text x="613.4" y="312.1">A7</text>
<text x="613.4" y="315.7">A6</text>
<text x="627.3" y="312.1">NC</text>
<text x="627.7" y="315.7">A8</text>
<text x="633.4" y="317.4">24</text>
<text x="633.4" y="313.9">25</text>
<text x="609.9" y="321">6</text>
<text x="613.4" y="319.2">A5</text>
<text x="613.4" y="322.7">A4</text>
<text x="625.7" y="322.7">A11</text>
<text x="627.7" y="319.2">A9</text>
<text x="633.4" y="321">23</text>
<text x="609.9" y="324.5">7</text>
<text x="609.9" y="328">8</text>
<text x="613.4" y="326.2">A3</text>
<text x="613.4" y="329.8">A2</text>
<text x="624.8" y="326.2">OE#</text>
<text x="625.7" y="329.8">A10</text>
<text x="633.4" y="328">21</text>
<text x="633.4" y="324.5">22</text>
<text x="776.8" y="329.4">SPW</text>
<text x="607.9" y="335.1">10</text>
<text x="609.9" y="331.5">9</text>
<text x="613.4" y="333.3">A1</text>
<text x="625.1" y="333.3">CE#</text>
<text x="633.4" y="335.1">19</text>
<text x="633.4" y="331.5">20</text>
<text x="776.8" y="333">SPE</text>
<text x="607.9" y="338.6">11</text>
<text x="613.4" y="336.8">A0</text>
<text x="613.4" y="340.4">IO0</text>
<text x="626.1" y="340.4">IO6</text>
<text x="626.1" y="336.8">IO7</text>
<text x="633.4" y="338.6">18</text>
<text x="776.8" y="336.5">TR</text>
<text x="276.9" y="347.3">74HCT273</text>
<text x="377.5" y="347.3">74HCT377</text>
<text x="607.9" y="342.1">12</text>
<text x="607.9" y="345.7">13</text>
<text x="613.4" y="343.9">IO1</text>
<text x="613.4" y="347.4">IO2</text>
<text x="626.1" y="347.4">IO4</text>
<text x="626.1" y="343.9">IO5</text>
<text x="633.4" y="345.7">16</text>
<text x="633.4" y="342.1">17</text>
<text x="264.3" y="350.9">1</text>
<text x="268.8" y="352.4">CLR</text>
<text x="296.1" y="352.4">VCC</text>
<text x="305.2" y="350.9">20</text>
<text x="364.9" y="350.9">1</text>
<text x="369.4" y="352.4">IE</text>
<text x="396.6" y="352.4">VCC</text>
<text x="405.7" y="350.9">20</text>
<text x="626.1" y="350.9">IO3</text>
<text x="633.4" y="349.2">15</text>
<text x="264.3" y="358">2</text>
<text x="268.8" y="359.4">1Q</text>
<text x="298.2" y="359.4">8Q</text>
<text x="305.2" y="358">19</text>
<text x="364.9" y="358">2</text>
<text x="369.4" y="359.4">1Q</text>
<text x="398.7" y="359.4">8Q</text>
<text x="405.7" y="358">19</text>
<text x="264.3" y="365.1">3</text>
<text x="305.2" y="365.1">18</text>
<text x="364.9" y="365.1">3</text>
<text x="405.7" y="365.1">18</text>
<text x="268.8" y="366.5">1D</text>
<text x="298.2" y="366.5">8D</text>
<text x="369.4" y="366.5">1D</text>
<text x="398.8" y="366.5">8D</text>
<text x="264.3" y="372.1">4</text>
<text x="268.8" y="373.5">2D</text>
<text x="298.2" y="373.5">7D</text>
<text x="305.2" y="372.1">17</text>
<text x="364.9" y="372.1">4</text>
<text x="369.4" y="373.5">2D</text>
<text x="398.8" y="373.5">7D</text>
<text x="405.7" y="372.1">17</text>
<text x="264.3" y="379.2">5</text>
<text x="268.8" y="380.6">2Q</text>
<text x="298.2" y="380.6">7Q</text>
<text x="305.2" y="379.2">16</text>
<text x="364.9" y="379.2">5</text>
<text x="369.4" y="380.6">2Q</text>
<text x="398.7" y="380.6">7Q</text>
<text x="405.7" y="379.2">16</text>
<text x="264.3" y="386.2">6</text>
<text x="268.8" y="387.6">3Q</text>
<text x="298.2" y="387.6">6Q</text>
<text x="305.2" y="386.2">15</text>
<text x="364.9" y="386.2">6</text>
<text x="369.4" y="387.6">3Q</text>
<text x="398.7" y="387.6">6Q</text>
<text x="405.7" y="386.2">15</text>
<text x="264.3" y="393.3">7</text>
<text x="268.8" y="394.7">3D</text>
<text x="298.2" y="394.7">6D</text>
<text x="305.2" y="393.3">14</text>
<text x="364.9" y="393.3">7</text>
<text x="369.4" y="394.7">3D</text>
<text x="398.8" y="394.7">6D</text>
<text x="405.7" y="393.3">14</text>
<text x="264.3" y="400.3">8</text>
<text x="268.8" y="401.7">4D</text>
<text x="298.2" y="401.7">5D</text>
<text x="305.2" y="400.3">13</text>
<text x="364.9" y="400.3">8</text>
<text x="369.4" y="401.7">4D</text>
<text x="398.8" y="401.7">5D</text>
<text x="405.7" y="400.3">13</text>
<text x="264.3" y="407.4">9</text>
<text x="305.2" y="407.4">12</text>
<text x="364.9" y="407.4">9</text>
<text x="405.7" y="407.4">12</text>
<text x="268.8" y="408.8">4Q</text>
<text x="298.2" y="408.8">5Q</text>
<text x="369.4" y="408.8">4Q</text>
<text x="398.7" y="408.8">5Q</text>
<text x="262.3" y="414.4">10</text>
<text x="268.8" y="415.9">GND</text>
<text x="296.5" y="415.9">CLK</text>
<text x="305.2" y="414.4">11</text>
<text x="362.9" y="414.4">10</text>
<text x="369.4" y="415.9">GND</text>
<text x="397" y="415.9">CLK</text>
<text x="405.7" y="414.4">11</text>
<text x="771.5" y="431.7">D7</text>
<text x="771.5" y="435.3">D6</text>
<text x="771.5" y="442.3">D4</text>
<text x="771.5" y="438.8">D5</text>
<text x="771.5" y="449.4">D2</text>
<text x="771.5" y="445.8">D3</text>
<text x="771.5" y="452.9">D1</text>
<text x="771.5" y="456.4">D0</text>
<text x="167.7" y="491.7">CLK</text>
<text x="301.3" y="491.7">IRW</text>
<text x="435.8" y="491.7">CLR</text>
<text x="35.4" y="497">FLAG Z</text>
<text x="165.5" y="495.2">RCLK</text>
<text x="35.2" y="500.5">FLAG N</text>
<text x="35.1" y="504">FLAG O</text>
<text x="35.4" y="507.6">FLAG C</text>
</g>
<g font-size="3.2" fill="#f00">
<text x="627.1" y="28.2">VCC</text>
<text x="635.2" y="26.4">28</text>
<text x="627.1" y="107.5">VCC</text>
<text x="635.2" y="105.8">28</text>
<text x="635.2" y="215.1">28</text>
<text x="627.1" y="216.9">VCC</text>
<text x="275.3" y="232.8">16</text>
<text x="335.3" y="232.8">16</text>
<text x="267.3" y="234.5">VCC</text>
<text x="327.2" y="234.5">VCC</text>
<text x="625.3" y="305.1">VCC</text>
<text x="633.4" y="303.3">28</text>
</g>
<g font-size="3.2">
<text x="609.6" y="72.2">14</text>
<text x="615.1" y="74">GND</text>
<text x="609.6" y="151.6">14</text>
<text x="615.1" y="153.4">GND</text>
<text x="251.8" y="257.5">8</text>
<text x="304.7" y="257.5">8</text>
<text x="255.3" y="259.2">GND</text>
<text x="308.2" y="259.2">GND</text>
<text x="609.6" y="261">14</text>
<text x="615.1" y="262.7">GND</text>
<text x="607.9" y="349.2">14</text>
<text x="613.4" y="350.9">GND</text>
</g>
<g font-size="3.2" fill="#8d2323">
<text x="146.2" y="341.8">CLR</text>
<text x="155.6" y="340.4">15</text>
<text x="145" y="345.3">DOD</text>
<text x="155.6" y="347.4">1</text>
<text x="155.6" y="343.9">2</text>
<text x="142.5" y="352.7" transform="rotate(-90 142.5 352.7)">8</text>
<text x="145" y="348.8">DOD</text>
<text x="146.2" y="352.4">CLK</text>
<text x="155.6" y="350.9">7</text>
<text x="146.2" y="359.4">DID</text>
<text x="146.2" y="355.9">DID</text>
<text x="155.6" y="358">9</text>
<text x="155.6" y="354.5">10</text>
<text x="128.2" y="365.1">6</text>
<text x="155.6" y="365.1">11</text>
<text x="128.2" y="368.6">5</text>
<text x="133.3" y="370">Q2</text>
<text x="133.3" y="366.5">Q3</text>
<text x="142.5" y="368" transform="rotate(-90 142.5 368)">16</text>
<text x="147.9" y="366.5">D3</text>
<text x="147.9" y="370">D2</text>
<text x="155.6" y="368.6">12</text>
<text x="128.2" y="375.6">3</text>
<text x="128.2" y="372.1">4</text>
<text x="133.3" y="377">Q0</text>
<text x="133.3" y="373.5">Q1</text>
<text x="147.9" y="373.5">D1</text>
<text x="147.9" y="377">D0</text>
<text x="155.6" y="372.1">13</text>
<text x="155.6" y="375.6">14</text>
</g>
</svg>
